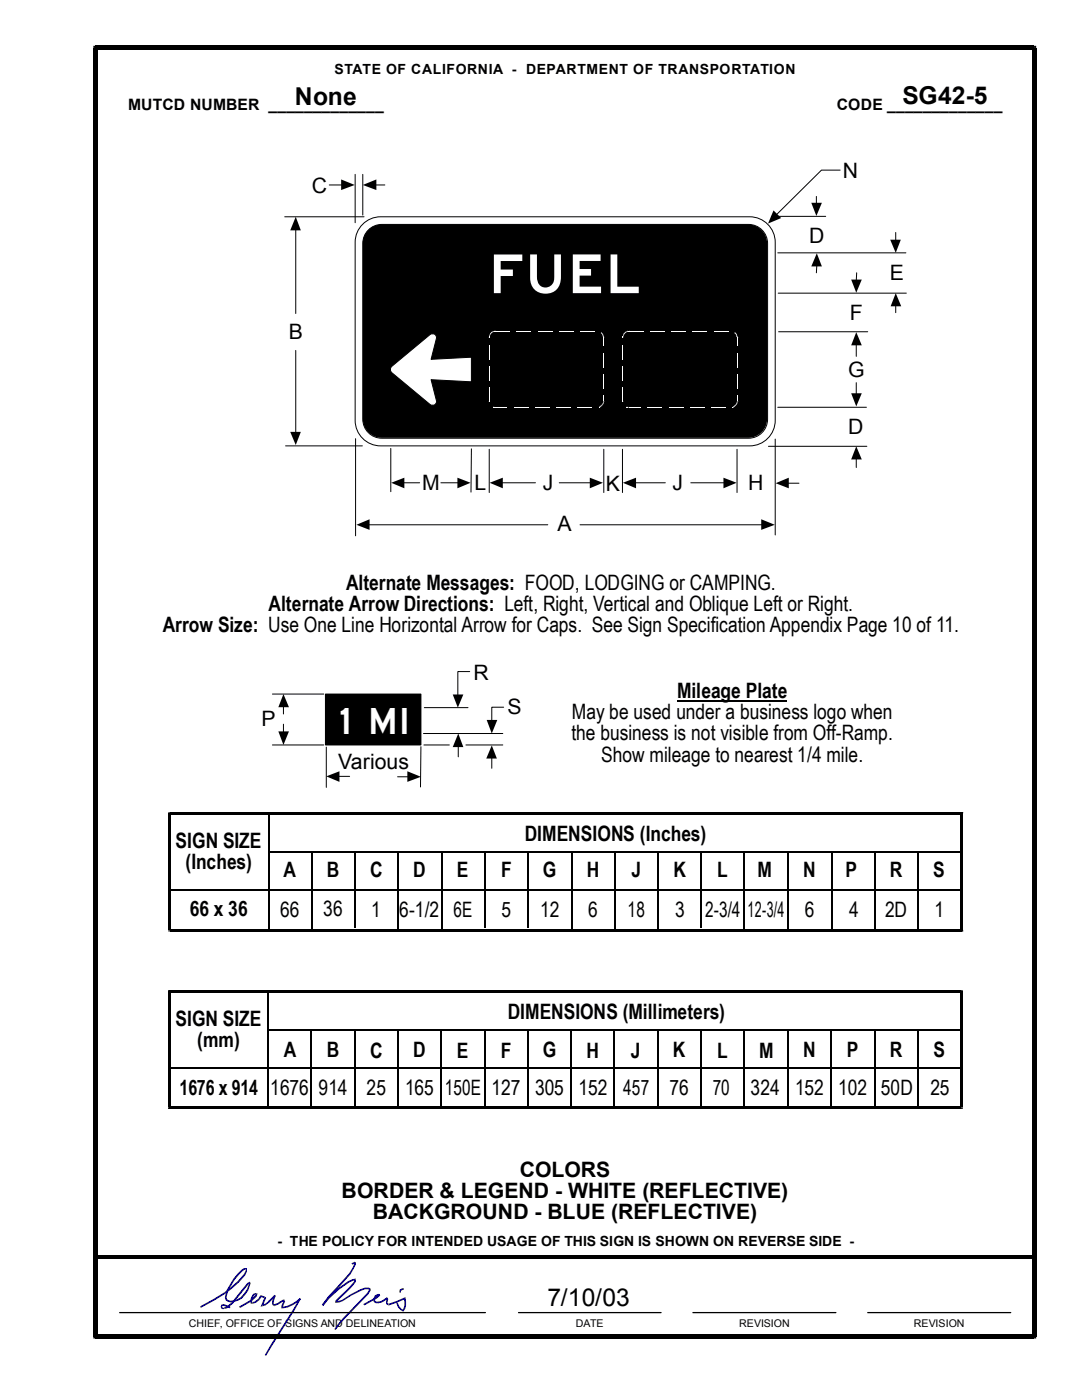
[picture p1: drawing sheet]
<svg xmlns="http://www.w3.org/2000/svg" width="216mm" height="279mm" viewBox="0 0 216 279" stroke-linecap="round" stroke-linejoin="round" font-family="sans-serif">
<g fill="none" stroke="#000" stroke-width=".2">
<path d="M65.7 36.9h2.5M70.9 34.8v9.7M72.4 34.8v8.1M74.9 36.9h1.9M167.6 34h-3.7l-9 8.8M56.8 43.3h15.8M59 45.8v16.8M153.9 43.2h10.9M59 69.9v16.5M155.4 66.2h17.7M57 89h15.3M71 87.5v19.4"/>
<path d="M153.3 89.1h19.7M154.7 87.6v19.2M155.2 81.3h17.7M170.9 91.5v1.8M73.6 104.7h35.7M115.7 104.7h36.4"/>
</g>
<g fill="#000">
<path d="M68.1 35.8l2.7 1.1-2.7 1z" fill-rule="evenodd"/>
<path d="M72.4 36.9l2.7-1.1v2.1z" fill-rule="evenodd"/>
<path d="M59 43.3l1 2.7h-2.1z" fill-rule="evenodd"/>
<path d="M154.3 42l1.6 1.5-2.7 1.1z" fill-rule="evenodd"/>
<path d="M57.9 86.2h2.1l-1 2.6z" fill-rule="evenodd"/>
<path d="M170.9 89.1l1.1 2.6h-2.2z" fill-rule="evenodd"/>
<path d="M71.1 104.7l2.6-1.1v2.1z" fill-rule="evenodd"/>
<path d="M151.9 103.6l2.7 1.1-2.7 1z" fill-rule="evenodd"/>
</g>
<path d="M72.7 44.5a5.1 5.1 0 0 1 3.2-1.2h73.6a5.1 5.1 0 0 1 5.1 5v35.5a5.1 5.1 0 0 1-5.1 5.1h-73.6a5.1 5.1 0 0 1-5-5.1v-35.5a5.1 5.1 0 0 1 1.8-3.8z" fill="#fff"/>
<g fill="none" stroke="#000" stroke-width=".2">
<path d="M162.9 39.2v1.4M72.1 45.1a5.1 5.1 0 0 1 3.8-1.8h73.7a5.1 5.1 0 0 1 5.1 5v35.6a5.1 5.1 0 0 1-5.1 5.1h-73.7a5.1 5.1 0 0 1-5-5.1v-35.6a5.1 5.1 0 0 1 1.2-3.2zM73.5 45.9a3.8 3.8 0 0 1 2.7-1.1h73.2a3.8 3.8 0 0 1 3.8 3.8v35.1a3.8 3.8 0 0 1-3.8 3.8h-73.2a3.8 3.8 0 0 1-3.8-3.8v-35.1a3.8 3.8 0 0 1 1.1-2.7zM155.2 50.5h25.6M155.3 58.5h25.5M163 53l-.1 1.4M170.9 54.4v1.6M178.7 46.4v1.6M170.9 68.7v2.4M170.9 76.4v2.3M178.7 61v1.4M78 89.5v8.6"/>
<path d="M80.5 96.4h3.2M88 96.4h3.4M94.1 89.6l-.1 8.6M97.6 89.7v8.6M100.2 96.4h6.6M111.6 96.4h6.3M120.5 89.7v8.6M124.2 89.7v8.6M126.7 96.4h6.1M137.8 96.4h6.7M147.1 89.7v8.6M157.2 96.4h2.2"/>
</g>
<path d="M73.5 45.9a3.8 3.8 0 0 1 2.7-1.1h73.1a3.8 3.8 0 0 1 3.8 3.8v35a3.8 3.8 0 0 1-3.8 3.8h-73.1a3.8 3.8 0 0 1-3.8-3.8v-35a3.8 3.8 0 0 1 1.1-2.7z" fill="#000"/>
<g fill="#000">
<path d="M161.9 40.5h2.1l-1.1 2.6z" fill-rule="evenodd"/>
<path d="M163 50.5l1 2.7h-2.1z" fill-rule="evenodd"/>
<path d="M169.8 55.8h2.2l-1.1 2.6z" fill-rule="evenodd"/>
<path d="M177.6 47.8h2.1l-1 2.7z" fill-rule="evenodd"/>
<path d="M169.8 78.5h2.2l-1.1 2.6z" fill-rule="evenodd"/>
<path d="M170.9 66.3l1.1 2.6h-2.2z" fill-rule="evenodd"/>
<path d="M178.7 58.5l1.1 2.6h-2.1z" fill-rule="evenodd"/>
<path d="M78.1 96.4l2.6-1.1v2.2z" fill-rule="evenodd"/>
<path d="M91.3 95.3l2.6 1.1-2.6 1.1z" fill-rule="evenodd"/>
<path d="M97.7 96.4l2.6-1.1v2.2z" fill-rule="evenodd"/>
<path d="M117.7 95.3l2.6 1.1-2.6 1.1z" fill-rule="evenodd"/>
<path d="M124.3 96.4l2.6-1.1v2.2z" fill-rule="evenodd"/>
<path d="M144.4 95.3l2.6 1.1-2.6 1.1z" fill-rule="evenodd"/>
<path d="M154.8 96.4l2.6-1.1v2.2z" fill-rule="evenodd"/>
</g>
<path d="M78.1 73.2l7.7-6.4 .2-.2h.6l.3 .2 .2 .6-1.1 4.3 8.1-.4v4.9l-8.1-.4 1.1 4.3-.2 .6-.3 .2h-.6l-7.8-6.5-.3-.5z" fill-rule="evenodd" fill="#fff"/>
<path d="M78.1 73.2l7.9-6.6h.6l.3 .2 .2 .6-1.1 4.3 8.1-.4v4.9l-8.1-.4 1.1 4.3-.2 .6-.3 .2h-.6l-.2-.2-7.7-6.4a.85 .85 0 0 1 0-1.1z" fill="none" stroke="#000" stroke-width=".2"/>
<g fill="#fff">
<path d="M98.9 66h2.8v.2h-2.8z"/>
<path d="M103.1 66h2.8v.2h-2.8z"/>
<path d="M107.4 66h2.8v.2h-2.8z"/>
<path d="M111.6 66h2.8v.2h-2.8z"/>
<path d="M115.8 66h2.8v.2h-2.8z"/>
<path d="M120 66.3v.2z"/>
<path d="M120.1 66.4l.1 .1-.1 .2-.1-.2z"/>
<path d="M120.1 66.4l-.1 .1z"/>
<path d="M120.1 66.7l.2-.1 .1 .3-.2 .1z"/>
<path d="M120.2 66.5l.1 .1-.2 .1z"/>
<path d="M120.2 67l.2-.1 .1 .2-.2 .1z"/>
<path d="M120.4 67.1v.2z"/>
<path d="M120.4 67.1h.1l-.2 .1z"/>
<path d="M120.4 67.2h.2v.2h-.2z"/>
<path d="M120.5 67.1l.1 .1-.2 .1z"/>
<path d="M120.4 67.4h.2v1.7h-.2z"/>
<path d="M120.4 67.4h.2z"/>
<path d="M120.4 70.4h.2v2.9h-.2z"/>
<path d="M120.4 74.7h.2v2.9h-.2z"/>
<path d="M120.4 78.9h.2v1.2h-.2z"/>
<path d="M120.4 80.1h.2l-.1 .2h-.2z"/>
<path d="M120.4 80.1h.2z"/>
<path d="M120.3 80.3h.2l-.1 .3h-.2z"/>
<path d="M120.2 80.6h.2l-.3 .2z"/>
<path d="M120.2 80.6h.2z"/>
<path d="M120 80.9l.1-.2 .1 .2-.1 .1z"/>
<path d="M120.1 80.7l.2 .1-.1 .1z"/>
<path d="M119.8 81l.2-.1 .1 .1-.2 .2z"/>
<path d="M119.5 81.2l.3-.2 .1 .2-.3 .2z"/>
<path d="M119.8 81l.1 .2z"/>
<path d="M119.5 81.2h.1v.2h-.1z"/>
<path d="M119.5 81.2l.1 .2z"/>
<path d="M115.3 81.3h2.8v.1h-2.8z"/>
<path d="M111.1 81.3h2.8v.1h-2.8z"/>
<path d="M106.8 81.3h2.8v.1h-2.8z"/>
<path d="M102.6 81.3h2.8v.1h-2.8z"/>
<path d="M98.9 81.3h2.3v.1h-2.3z"/>
<path d="M98.6 81.2l.3 .2z"/>
<path d="M98.9 81.3v.1z"/>
<path d="M98.4 81.2h.2v.2h-.2z"/>
<path d="M98.6 81.2v.2z"/>
<path d="M98.5 81.2l-.1 .2z"/>
<path d="M98.4 81.2v.2z"/>
<path d="M97.5 80.1l.2 .1z"/>
<path d="M97.5 77.3h.2v2.8h-.2z"/>
<path d="M97.5 80.1h.2z"/>
<path d="M97.5 73.1h.2v2.8h-.2z"/>
<path d="M97.5 68.8h.2v2.9h-.2z"/>
<path d="M97.5 67.4l.2 .1z"/>
<path d="M97.5 67.1h.2v.3h-.2z"/>
<path d="M97.5 67.4h.2z"/>
<path d="M97.7 66.8v.4z"/>
<path d="M97.5 67.1h.1l.1 .1z"/>
<path d="M97.8 66.5v.5z"/>
<path d="M98 66.4v.1l-.1 .2-.1-.2z"/>
<path d="M97.8 66.5l.1 .2z"/>
<path d="M98.1 66.2l.1 .2-.2 .1v-.1z"/>
<path d="M98.1 66.2l.3-.1v.2l-.3 .1z"/>
<path d="M98.1 66.2l.1 .2z"/>
<path d="M98.4 66.1l.2-.1v.2l-.2 .1z"/>
<path d="M98.6 66l.1 .2z"/>
<path d="M98.6 66v.2z"/>
<path d="M98.7 66h.2v.2h-.2z"/>
<path d="M98.9 66v.2z"/>
<path d="M125.6 66h2.8v.2h-2.8z"/>
<path d="M129.8 66h2.8v.2h-2.8z"/>
<path d="M134 66h2.8v.2h-2.8z"/>
<path d="M138.3 66h2.8v.2h-2.8z"/>
<path d="M142.5 66h2.8v.2h-2.8z"/>
<path d="M146.6 66.3v.2z"/>
<path d="M146.7 66.4l.2 .1-.1 .2-.2-.2z"/>
<path d="M146.7 66.4l-.1 .1z"/>
<path d="M146.8 66.7l.2-.1 .1 .3-.2 .1z"/>
<path d="M146.9 66.5l.1 .1-.2 .1z"/>
<path d="M146.9 67l.2-.1 .1 .2-.2 .1z"/>
<path d="M147.1 67.1v.2z"/>
<path d="M147.1 67.1h.1l-.2 .1z"/>
<path d="M147.1 67.2h.1v.2h-.1z"/>
<path d="M147.2 67.1v.1l-.1 .1z"/>
<path d="M147.1 67.4h.1v1.7h-.1z"/>
<path d="M147.1 67.4h.1z"/>
<path d="M147.1 70.4h.1v2.9h-.1z"/>
<path d="M147.1 74.7h.1v2.9h-.1z"/>
<path d="M147.1 78.9h.1v1.2h-.1z"/>
<path d="M147.1 80.1h.1v.2h-.2z"/>
<path d="M147.1 80.1h.1z"/>
<path d="M147 80.3h.2l-.1 .3h-.2z"/>
<path d="M146.9 80.6h.2l-.3 .2z"/>
<path d="M146.9 80.6h.2z"/>
<path d="M146.6 80.9l.2-.2 .1 .2-.2 .1z"/>
<path d="M146.8 80.7l.2 .1-.1 .1z"/>
<path d="M146.5 81l.1-.1 .1 .1-.1 .2z"/>
<path d="M146.2 81.2l.3-.2 .1 .2-.3 .2z"/>
<path d="M146.5 81l.1 .2z"/>
<path d="M146.1 81.2h.2v.2h-.2z"/>
<path d="M146.2 81.2l.1 .2z"/>
<path d="M142 81.3h2.8v.1h-2.8z"/>
<path d="M137.8 81.3h2.7v.1h-2.7z"/>
<path d="M133.5 81.3h2.8v.1h-2.8z"/>
<path d="M129.3 81.3h2.8v.1h-2.8z"/>
<path d="M125.6 81.3h2.2v.1h-2.2z"/>
<path d="M125.3 81.2l.3 .2z"/>
<path d="M125.6 81.3v.1z"/>
<path d="M125.1 81.2h.2v.2h-.2z"/>
<path d="M125.3 81.2v.2z"/>
<path d="M125.1 81.2v.2z"/>
<path d="M124.2 80.1l.2 .1z"/>
<path d="M124.2 77.3h.2v2.8h-.2z"/>
<path d="M124.2 80.1h.2z"/>
<path d="M124.2 73.1h.2v2.8h-.2z"/>
<path d="M124.2 68.8h.2v2.9h-.2z"/>
<path d="M124.2 67.4l.2 .1z"/>
<path d="M124.2 67.1h.2v.3h-.2z"/>
<path d="M124.2 67.4h.2z"/>
<path d="M124.4 66.8v.4z"/>
<path d="M124.2 67.1h.1l.1 .1z"/>
<path d="M124.5 66.5v.5z"/>
<path d="M124.6 66.4l.1 .1-.2 .2v-.2z"/>
<path d="M124.5 66.5v.2z"/>
<path d="M124.8 66.2l.1 .2-.2 .1-.1-.1z"/>
<path d="M124.8 66.2l.3-.1v.2l-.3 .1z"/>
<path d="M124.8 66.2l.1 .2z"/>
<path d="M125.1 66.1l.2-.1v.2l-.2 .1z"/>
<path d="M125.3 66l.1 .2z"/>
<path d="M125.3 66v.2z"/>
<path d="M125.4 66h.2v.2h-.2z"/>
<path d="M125.6 66v.2z"/>
</g>
<path d="M64.9 138.5h19.1v10.2h-19.1zM33.5 197.6h.3v.6l.3-.3h-.6zM33.8 197.6h158v.6h-158zM191.8 197.6h.3v.3h-.6l.3 .3zM33.5 197.9h.6v23.1h-.6zM33.5 221h.6l-.3-.3v.6h-.3zM33.8 220.7h158v.6h-158zM191.5 197.9h.6v23.1h-.6zM191.8 220.7l-.3 .3h.6v.3h-.3z" fill="#000"/>
<g fill="none" stroke="#000" stroke-width=".2">
<path d="M54.4 138.5h10.2M64.9 138.5h19.1v10.2h-19.1zM93.7 134h-2.3v4.8M54.4 148.7h10.2M56.6 141v1.5M56.6 144.5v1.6M65.1 149.1v8M67.6 154.9h2.2M79.3 155h2.1M84 149l-.1 8.1M84.5 146.4h15.8M84.6 148.7h5.1"/>
<path d="M84.7 141.2h8.7M91.4 148.9v2.1M93 148.7h7.3M98.1 151.2v2.1M100.5 141.1h-2.4v2.7"/>
</g>
<g fill="#000">
<path d="M90.3 138.6h2.2l-1.1 2.6z" fill-rule="evenodd"/>
<path d="M56.6 138.5l1.1 2.6h-2.2z" fill-rule="evenodd"/>
<path d="M55.5 146h2.2l-1.1 2.7z" fill-rule="evenodd"/>
<path d="M65.1 154.9l2.6-1v2.1z" fill-rule="evenodd"/>
<path d="M81.3 153.9l2.7 1.1-2.7 1z" fill-rule="evenodd"/>
<path d="M91.4 146.4l1.1 2.7h-2.2z" fill-rule="evenodd"/>
<path d="M98.1 148.8l1 2.6h-2.1z" fill-rule="evenodd"/>
<path d="M97.1 143.7h2.1l-1.1 2.7z" fill-rule="evenodd"/>
</g>
<g fill="none" stroke="#000" stroke-width=".34">
<path d="M53.5 197.8v23M33.8 213.1h158M53.5 205.6h138.3M62.1 205.4v15.4M70.8 205.5v15.3M79.4 205.6v15.3M88.1 205.6v15.4M96.7 205.7v14.9M105.3 205.5v15.3M114 205.5v15.4M122.6 205.6v15.3M131.3 205.5v15.4"/>
<path d="M140 205.5v15.3M148.5 205.6v15.3M157.2 205.5v15.4M165.9 205.5v15.4M174.5 205.6v15.3M183.1 205.6v15.3"/>
</g>
<g fill="#09008b">
<path d="M40 260.7l4.8-2.8 .2 .2-5 2.9z"/>
<path d="M49 253.2h.3v.5a11.7 11.7 0 0 1-4.3 4.4l-.2-.2a13.7 13.7 0 0 0 4.2-4.3z"/>
<path d="M44.8 257.9l.2 .2z"/>
<path d="M48.2 253.4l.5-.3h.5v.2h-.3a9.8 9.8 0 0 0-3.7 5.6l.1 .3-.3 .1-.1-.3a7.6 7.6 0 0 1 2.5-4.8z"/>
<path d="M49 253.2h.3l-.1-.1v.2z"/>
<path d="M45.2 259.2l.3 .2a2.82 2.82 0 0 0 3.2-1.3l.6-.8 .4-1.2 .3 .2a4.6 4.6 0 0 1-3.3 3.5l-.7 .1-.6-.1-.4-.4z"/>
<path d="M45 259.3l.2-.1h.1z"/>
<path d="M49.4 256l.5-.2 .1 .4h-.3l.2-.2-.3 .3-1.5 1.8-.3-.2z"/>
<path d="M49.7 256.1l.3 .1v.1z"/>
<path d="M44.7 260.9a6 6 0 0 0 3.1-3l.3 .2-1.6 2.1-1.2 .9-.4 .1z"/>
<path d="M47.8 257.9l.3 .2z"/>
<path d="M44.2 260.3h.5v.3l-.4 .2 .2 .2 .3-.1v.3h-.6l-.2-.4z"/>
<path d="M44.7 260.9l.2 .3z"/>
<path d="M44.7 260.3l1.3 .5-.1 .3-1.3-.5z"/>
<path d="M44.7 260.3l-.1 .3z"/>
<path d="M70.1 252.1l.7-.3 .2 .2v.3h-.3v-.3l.2 .1-.5 .3z"/>
<path d="M70.7 252.2l.3 .1-1.1 2-4.2 4.7-1.2 1.6-.2-.3 1.1-1.6 4.3-4.6z"/>
<path d="M70.7 252.2l.3 .1z"/>
<path d="M65.4 258.9l2-1.8 2-1.4 1.5-.5v.3l-.5 .1a16.9 16.9 0 0 0-5.9 5l-.2-.3z"/>
<path d="M64.3 260.3l.2 .3z"/>
<path d="M70.7 255.4h.3v.4l-.5 .7-3.3 3.3h-.3l.1-.3 3.3-3.3 .4-.5z"/>
<path d="M70.9 255.2h.1v.2h-.3l.2 .1z"/>
<path d="M67.1 259.7l1.1-.3 1.7-1.1 2-1 .9-.3h.8v.3h-.8l-.8 .3-1.9 1-1.7 1.1-1.3 .3z"/>
<path d="M67.1 259.7v.3h-.2v-.2h.3z"/>
<path d="M73.6 257l-.1 .3z"/>
<path d="M72.5 260.3l2.4-1.4 .7-.6 .2 .2h-.2v-.3h.2l.1 .4-.7 .6-2.5 1.3z"/>
<path d="M74.8 258.6l.6-.4 .3 .3a.83 .83 0 0 0-.8 1.2l.5 .1v.3h-.4l-.5-.4v-.5z"/>
<path d="M75.4 258.2h.2l.1 .3z"/>
<path d="M75.4 259.8l.5-.1 1.1-.7 .3 .2-1.3 .8-.6 .1z"/>
<path d="M75.4 259.8v.3z"/>
<path d="M77.3 259l.2 .2-.2 .8 .3 .2-.1 .3-.5-.2v-1.1z"/>
<path d="M77 259l.2-.2 .1 .2-.3 .2h.3z"/>
<path d="M77.6 260.2l3.2-1.3 .1 .3-1.6 .7-1.7 .6z"/>
<path d="M77.6 260.2v.3h-.1z"/>
<path d="M80.6 259.2l.3-.1a2.97 2.97 0 0 1-.4 2.6l-.2-.2a2.46 2.46 0 0 0 .3-2.3z"/>
<path d="M80.8 258.9l.1-.1v.3l-.3 .1h.3z"/>
<path d="M79.1 260.1l.2-.2 .4 .8 .8 .8-.2 .2-.9-.8z"/>
<path d="M80.3 261.5h.2l-.2 .2 .1 .1 .1-.1z"/>
<path d="M79.8 257.4l.2 .2-.1 .5-.2-.2z"/>
<path d="M79.8 257.4l.7-.4 .1 .4-.6 .2z"/>
<path d="M79.8 257.4l.2 .2z"/>
<path d="M47.7 260.8l2.2-1.3 .2 .3-2.2 1.2z"/>
<path d="M51 258.3l.2-.2h.2l-.2 .6-1.1 1.1-.2-.3 1.2-1.2z"/>
<path d="M49.9 259.5l.2 .3z"/>
<path d="M50.4 258.4l.2-.3h.5l.1 .2a1.31 1.31 0 0 0-.9 1.6l.1-.1-.1 .4h-.3v-1.1z"/>
<path d="M51.1 258.1l.1 .2h-.2l.2-.2z"/>
<path d="M50.4 259.8h.4l.8-.6 .2 .2-.7 .6-.6 .2z"/>
<path d="M50.4 259.8l.1 .4h-.2z"/>
<path d="M51.9 258.6l.3 .2-.4 .6-.2-.2z"/>
<path d="M51.6 259.2l.2 .2z"/>
<path d="M52.1 258.5l.7 .2-.1 .4-.7-.3z"/>
<path d="M51.9 258.6l.2-.1-.1 .3h.2z"/>
<path d="M52.9 258.8l.2 .3-.6 1.4-.3-.1 .5-1.4v.1z"/>
<path d="M52.8 258.7l.1 .1-.2 .3z"/>
<path d="M52.3 260.3l.6-.1 .8-.6 .1 .3-.8 .6-.6 .2z"/>
<path d="M52.2 260.4l.3 .1-.2-.2 .1 .4-.4 .1z"/>
<path d="M54.7 258.5l.2 .2-1.1 1.2-.3-.2z"/>
<path d="M53.5 259.7l.2-.1 .1 .3z"/>
<path d="M54.7 258.5l.3 .1-.4 1.4v.2l.3 .1-.3 .3-.2-.2-.1-.4z"/>
<path d="M54.7 258.5l.3 .1-.3-.1 .2 .2z"/>
<path d="M54.8 260.3l1.8-1 .1 .4-1.2 .6-.6 .3z"/>
<path d="M54.8 260.3l.1 .3-.2 .1z"/>
<path d="M56.5 259.6l.3-.1 .1 .3-.5 1.3h-.3v-.4l.5-.9z"/>
<path d="M56.6 259.3l.2 .2-.3 .1 .2 .1z"/>
<path d="M56.5 260.8a6.1 6.1 0 0 0 3.3-1.7l.2 .2a6.6 6.6 0 0 1-3.5 1.8z"/>
<path d="M56.5 260.8l-.1 .3z"/>
<path d="M59.8 259.1l.2 .2z"/>
</g>
<path d="M33.6 162.1h.3v.5l.3-.3h-.6zM33.9 162.1h158v.5h-158zM191.9 162.1h.3v.2h-.6l.3 .3zM33.6 162.3h.6v23.3h-.6zM33.9 185.3h158v.6h-158zM33.6 185.6h.6l-.3-.3v.6h-.3zM191.6 162.3h.6v23.3h-.6zM191.9 185.3l-.3 .3h.6v.3h-.3z" fill="#000"/>
<g fill="none" stroke="#000" stroke-width=".34">
<path d="M135.1 140h22M33.9 177.5h157.9M53.6 162.2v23.1M53.6 170h138.2M62.2 169.8v15.5M70.9 169.9v15.4M79.5 170v15.3M88.1 170.1v15.3M96.8 170.1v15M105.4 169.9v15.4M114 169.9v15.4M122.7 170v15.3"/>
<path d="M131.3 169.9v15.4M140 169.9v15.4M148.5 170v15.3M157.3 169.9v15.4M165.9 169.9v15.4M174.6 170v15.3M183.2 170v15.3"/>
</g>
<g fill="#09008b">
<path d="M73.6 257l.3 .1 .1 .4-.5 .8-2.1 2.2a30.5 30.5 0 0 0-4.4 4.9l-.3-.1a22.9 22.9 0 0 1 4.4-5l2.1-2.2 .5-.7-.2-.1z"/>
<path d="M59.8 259.1l.2 .1-1.2 2.3-5.7 9.1-.3-.2 1.3-2.2z"/>
</g>
<path d="M18.6 9.1h.5v.9l.4-.4h-.9zM19.1 9.1h187.2v.9h-187.2zM206.3 9.1h.5v.5h-.9l.4 .4zM19.1 250.5h187.2v.7h-187.2zM18.6 9.6h.9v257.1h-.9zM18.6 266.7h.9l-.4-.4v.8h-.5zM19.1 266.3h187.2v.8h-187.2zM205.9 9.6h.9v257.1h-.9zM206.3 266.3l-.4 .4h.9v.4h-.5z" fill="#000"/>
<path d="M23.9 262h73M103.5 262h28.4M138.3 262h28.5M173.1 262h28.6" fill="none" stroke="#000" stroke-width=".25"/>
<text font-size="11.6" fill="#fff" x="97.6" y="58.5">FUEL</text>
<text font-size="7.8" fill="#fff" x="66.4" y="146.4">1 MI</text>
<g font-size="4.9">
<text x="58.8" y="20.9">None</text>
<text x="180.1" y="20.7">SG42-5</text>
<text x="109.2" y="260.7">7/10/03</text>
</g>
<g font-size="4.2">
<text x="168.1" y="35.5">N</text>
<text x="62.2" y="38.5">C</text>
<text x="161.5" y="48.4">D</text>
<text x="177.5" y="55.9">E</text>
<text x="169.6" y="63.9">F</text>
<text x="57.7" y="67.7">B</text>
<text x="169.2" y="75.2">G</text>
<text x="169.2" y="86.7">D</text>
<text x="84.2" y="97.8">M</text>
<text x="94.7" y="97.9">L</text>
<text x="108.3" y="97.9">J</text>
<text x="120.9" y="98">K</text>
<text x="134.2" y="97.9">J</text>
<text x="149.3" y="97.9">H</text>
<text x="111.3" y="105.9">A</text>
<text x="69.1" y="117.7">Alternate Messages: FOOD, LODGING or CAMPING.</text>
<text x="53.6" y="121.9">Alternate Arrow Directions: Left, Right, Vertical and Oblique Left or Right.</text>
<text x="32.5" y="126.2">Arrow Size: Use One Line Horizontal Arrow for Caps. See Sign Specification Appendix Page 10 of 11.</text>
<text x="94.5" y="135.6">R</text>
<text x="101.3" y="142.6">S</text>
<text x="114.1" y="143.5">May be used under a business logo when</text>
<text x="135.1" y="139.3">Mileage Plate</text>
<text x="52.2" y="144.9">P</text>
<text x="114" y="147.7">the business is not visible from Off-Ramp.</text>
<text x="67.5" y="153.4">Various</text>
<text x="120" y="152">Show mileage to nearest 1/4 mile.</text>
<text x="104.7" y="167.8">DIMENSIONS (Inches)</text>
<text x="35.1" y="169.2">SIGN SIZE</text>
<text x="37" y="173.4">(Inches)</text>
<text x="56.6" y="175">A</text>
<text x="65.2" y="175">B</text>
<text x="73.8" y="175">C</text>
<text x="82.5" y="175">D</text>
<text x="91.2" y="175.1">E</text>
<text x="100" y="175.1">F</text>
<text x="108.3" y="175.1">G</text>
<text x="117.1" y="175.1">H</text>
<text x="126" y="175.1">J</text>
<text x="134.4" y="175">K</text>
<text x="143.1" y="175">L</text>
<text x="151.1" y="175">M</text>
<text x="160.3" y="175">N</text>
<text x="168.7" y="175.1">P</text>
<text x="177.5" y="175">R</text>
<text x="186.2" y="175">S</text>
<text x="37.8" y="182.9">66 x 36</text>
<text x="55.9" y="183">66</text>
<text x="64.5" y="182.9">36</text>
<text x="74.1" y="183">1</text>
<text x="79.7" y="183">6-1/2</text>
<text x="90.5" y="183">6E</text>
<text x="100.1" y="183">5</text>
<text x="107.8" y="183">12</text>
<text x="117.3" y="183">6</text>
<text x="125.2" y="183">18</text>
<text x="134.7" y="183">3</text>
<text x="140.7" y="183">2-3/4</text>
<text x="149.2" y="183">12-3/4</text>
<text x="160.6" y="183">6</text>
<text x="169.4" y="183">4</text>
<text x="176.6" y="183">2D</text>
<text x="186.4" y="183">1</text>
<text x="101.3" y="203.5">DIMENSIONS (Millimeters)</text>
<text x="35.1" y="204.8">SIGN SIZE</text>
<text x="39.4" y="209">(mm)</text>
<text x="56.6" y="211">A</text>
<text x="65.2" y="211">B</text>
<text x="73.8" y="211.1">C</text>
<text x="82.5" y="211">D</text>
<text x="91.2" y="211.1">E</text>
<text x="99.9" y="211.1">F</text>
<text x="108.3" y="211">G</text>
<text x="117" y="211.1">H</text>
<text x="125.9" y="211.1">J</text>
<text x="134.3" y="211">K</text>
<text x="143.1" y="211.1">L</text>
<text x="151.5" y="211.1">M</text>
<text x="160.3" y="211">N</text>
<text x="169" y="211">P</text>
<text x="177.5" y="211">R</text>
<text x="186.3" y="211">S</text>
<text x="35.8" y="218.5">1676 x 914</text>
<text x="53.9" y="218.4">1676</text>
<text x="63.6" y="218.5">914</text>
<text x="73.2" y="218.5">25</text>
<text x="80.9" y="218.5">165</text>
<text x="88.7" y="218.4">150E</text>
<text x="98" y="218.4">127</text>
<text x="106.8" y="218.4">305</text>
<text x="115.4" y="218.6">152</text>
<text x="124.4" y="218.4">457</text>
<text x="133.6" y="218.4">76</text>
<text x="142.2" y="218.4">70</text>
<text x="149.8" y="218.4">324</text>
<text x="158.7" y="218.4">152</text>
<text x="167.2" y="218.4">102</text>
<text x="175.8" y="218.4">50D</text>
<text x="185.7" y="218.4">25</text>
<text x="68.2" y="239.1">BORDER &amp; LEGEND - WHITE (REFLECTIVE)</text>
<text x="103.7" y="234.9">COLORS</text>
<text x="74.4" y="243.3">BACKGROUND - BLUE (REFLECTIVE)</text>
</g>
<g font-size="3.1">
<text x="25.6" y="21.9">MUTCD NUMBER _____________</text>
<text x="167" y="21.9">CODE _____________</text>
</g>
<g font-size="2.8">
<text x="66.7" y="14.7">STATE OF CALIFORNIA - DEPARTMENT OF TRANSPORTATION</text>
<text x="55.4" y="248.6">- THE POLICY FOR INTENDED USAGE OF THIS SIGN IS SHOWN ON REVERSE SIDE -</text>
</g>
<g font-size="2.1">
<text x="37.7" y="264.8">CHIEF, OFFICE OF SIGNS AND DELINEATION</text>
<text x="114.9" y="264.8">DATE</text>
<text x="147.5" y="264.8">REVISION</text>
<text x="182.4" y="264.8">REVISION</text>
</g>
</svg>
